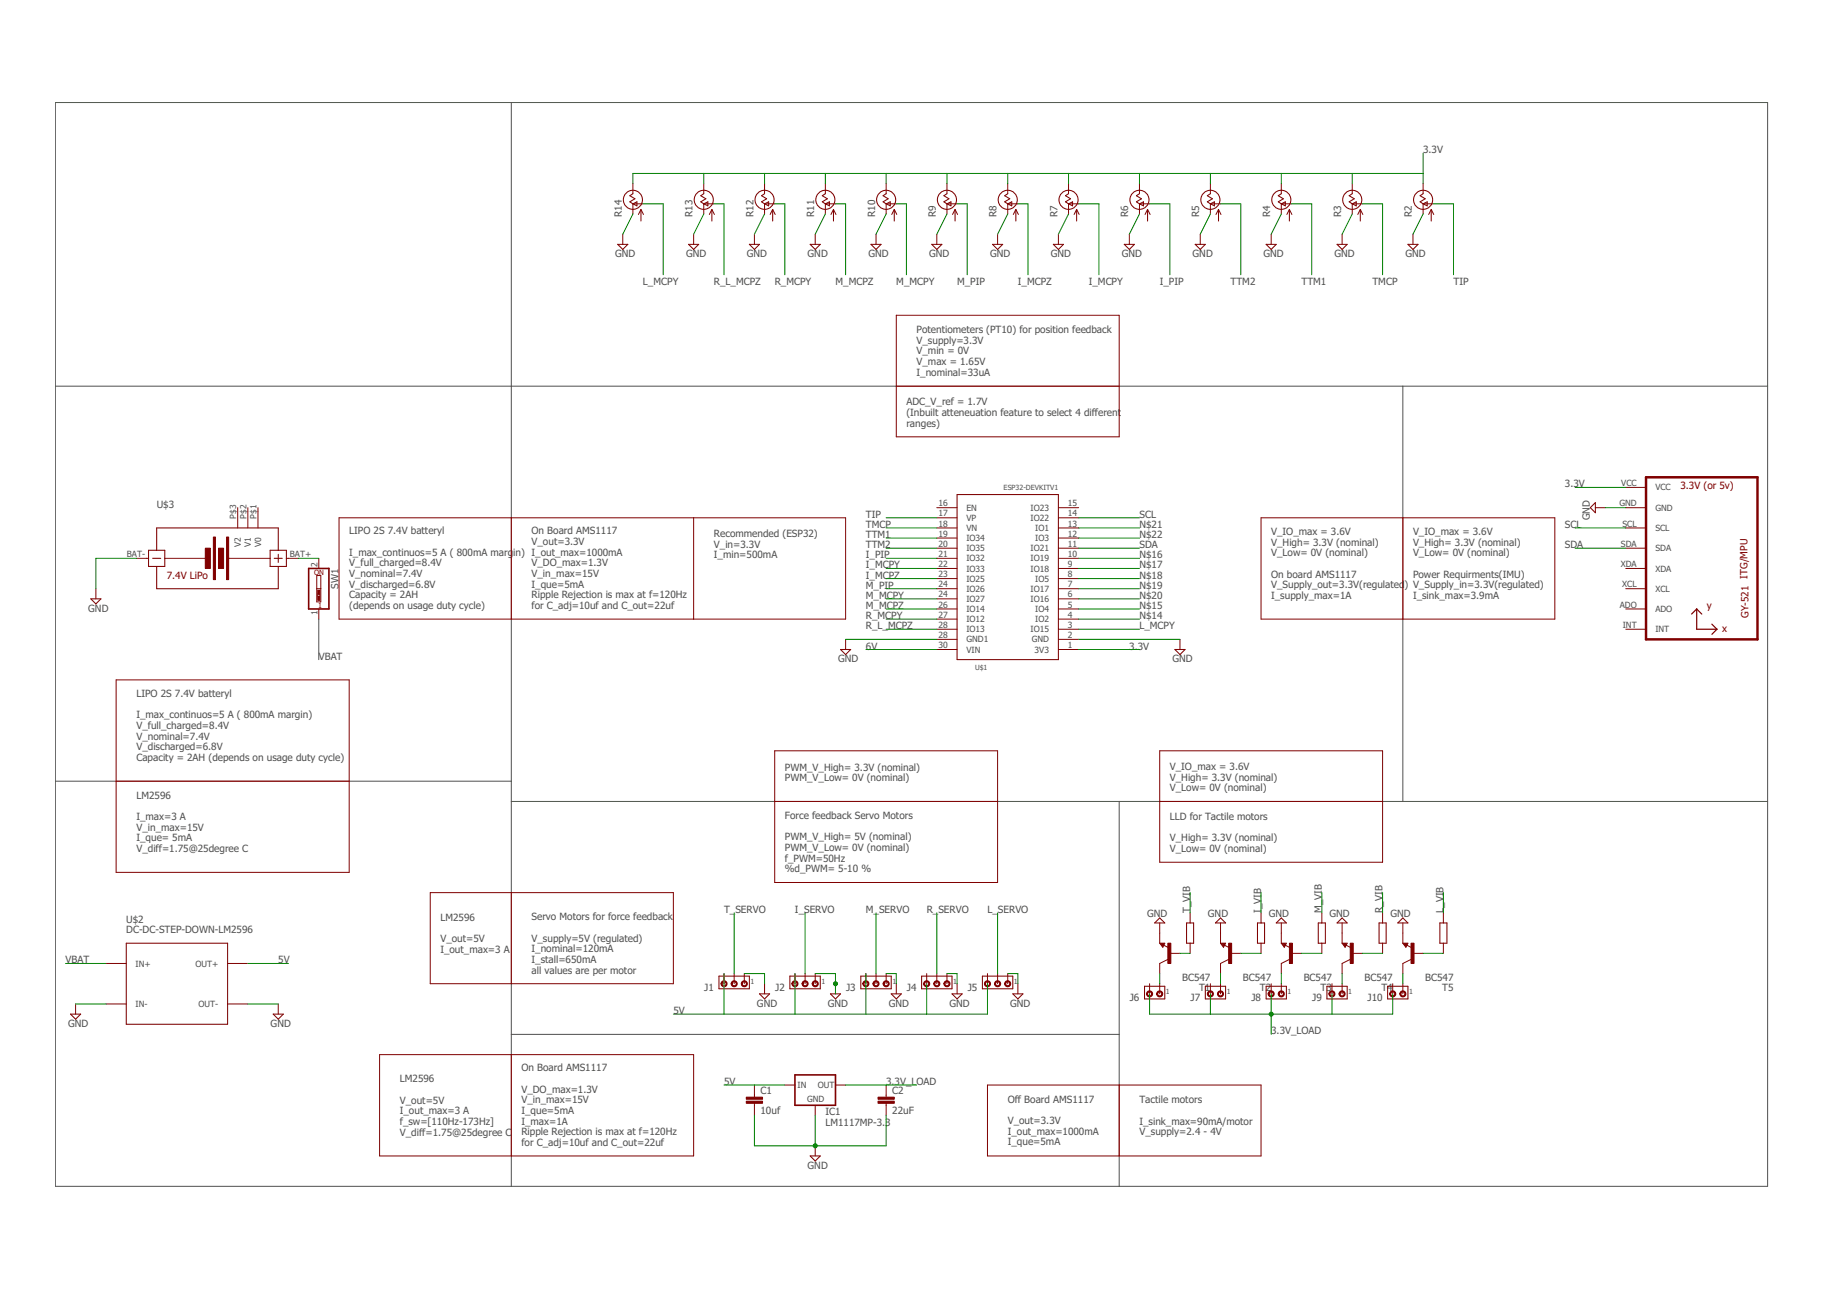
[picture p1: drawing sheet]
<svg xmlns="http://www.w3.org/2000/svg" width="594mm" height="420mm" viewBox="0 0 594 420" stroke-linecap="round" stroke-linejoin="round" font-family="sans-serif">
<path d="M18 33.4h558v353.3h-558zM166.6 33.4v353.3M18 125.9h558M457.2 125.9v135.3M103.9 201.8v13.2M18 254.6h148.6M166.6 261.2h409.4M364.7 261.2v125.5M166.6 337.2h198.1" fill="none" stroke="#505050" stroke-width=".33"/>
<g fill="none" stroke="#800000" stroke-width=".33">
<path d="M206.2 59.8v3.3M229.3 59.8v3.3M249.2 59.8v3.3M269 59.8v3.3M288.8 59.8v3.3M308.6 59.8v3.3M328.4 59.8v3.3M348.2 59.8v3.3M371.3 59.8v3.3M394.4 59.8v3.3M417.6 59.8v3.3M440.7 59.8v3.3"/>
<path d="M463.8 59.8v3.3M202.9 76.3v3.4M208 69.9l.9-1.6 .8 1.6M209.5 66.4h-3.3v3.3M226 76.3v3.4M231.2 69.9l.8-1.6 .8 1.6M232.6 66.4h-3.3v3.3M245.9 76.3v3.4M251 69.9l.8-1.6 .8 1.6M252.5 66.4h-3.3v3.3M265.7 76.3v3.4M270.8 69.9l.8-1.6 .8 1.6"/>
<path d="M272.3 66.4h-3.3v3.3M285.5 76.3v3.4M290.6 69.9l.8-1.6 .8 1.6M292.1 66.4h-3.3v3.3M305.3 76.3v3.4M310.4 69.9l.8-1.6 .9 1.6M311.9 66.4h-3.3v3.3M325.1 76.3v3.4M330.2 69.9l.8-1.6 .9 1.6M331.7 66.4h-3.3v3.3M344.9 76.3v3.4M350 69.9l.9-1.6 .8 1.6"/>
<path d="M351.5 66.4h-3.3v3.3M368 76.3v3.4M373.1 69.9l.9-1.6 .8 1.6M374.6 66.4h-3.3v3.3M391.1 76.3v3.4M396.3 69.9l.8-1.6 .8 1.6M397.7 66.4h-3.3v3.3M414.3 76.3v3.4M419.4 69.9l.8-1.6 .8 1.6M420.9 66.4h-3.3v3.3M437.4 76.3v3.4M442.5 69.9l.8-1.6 .8 1.6"/>
<path d="M444 66.4h-3.3v3.3M460.5 76.3v3.4M465.6 69.9l.8-1.6 .8 1.6M467.1 66.4h-3.3v3.3M292.1 102.8h72.6v39.6h-72.6zM292.1 125.9h72.6M529.8 158.9h6.6M77.5 165.5v6.6M80.8 165.5v6.6M84.1 165.5v6.6M110.5 168.8h165.1v33h-165.1zM166.6 168.8v33"/>
<path d="M226 168.8v33M305.3 168.8h6.6M305.3 178.7h6.6M305.3 175.4h6.6M305.3 172.1h6.6M305.3 165.5h6.6M344.9 168.8h6.6M344.9 178.7h6.6M344.9 175.4h6.6M344.9 172.1h6.6M344.9 165.5h6.6M411 168.8h95.7v33h-95.7z"/>
<path d="M457.2 168.8v33M519.9 165.5h3.3M529.8 178.7h6.6M529.8 172.1h6.6M529.8 165.5h6.6M31.2 191.9v3.3M44.4 182h4M53.7 182h13.2M74.2 182h13.8M93.3 182h4M103.2 191.9h1.3M103.2 187.6h1.3v8.6h-1.3z"/>
<path d="M103.5 193.7v.7M103.9 182v3.3M103.9 198.5v3.3M104.2 193.7v.7M305.3 198.5h6.6M305.3 195.2h6.6M305.3 191.9h6.6M305.3 188.6h6.6M305.3 185.3h6.6M305.3 182h6.6M344.9 198.5h6.6M344.9 195.2h6.6"/>
<path d="M344.9 191.9h6.6M344.9 188.6h6.6M344.9 185.3h6.6M344.9 182h6.6M529.8 198.5h6.6M529.8 191.9h6.6M529.8 185.3h6.6M275.6 208.4v3.3M305.3 201.8h6.6M305.3 211.7h6.6M305.3 208.4h6.6M305.3 205.1h6.6"/>
<path d="M344.9 201.8h6.6M344.9 211.7h6.6M344.9 208.4h6.6M344.9 205.1h6.6M384.5 208.4v3.3M529.8 205.1h6.6M37.8 221.6h76v62.8h-76zM37.8 254.6h76M252.5 244.7h72.6v43h-72.6zM377.9 244.7h72.7v36.4h-72.7zM252.5 261.2h72.6M377.9 261.2h72.7"/>
<path d="M140.2 291h79.2v29.7h-79.2zM166.6 291v29.7M387.8 297.6v3.2M411 297.6v3.2M430.8 297.6v3.2M450.6 297.6v3.2M470.4 297.6v3.2M34.5 314h6.6M74.2 314h6.6M235.9 317.4v3.3M239.2 317.4v3.3M242.5 317.4v3.3"/>
<path d="M259.1 317.4v3.3M262.4 317.4v3.3M265.7 317.4v3.3M282.2 317.4v3.3M285.5 317.4v3.3M288.8 317.4v3.3M302 317.4v3.3M305.3 317.4v3.3M308.6 317.4v3.3M321.8 317.4v3.3M325.1 317.4v3.3M328.4 317.4v3.3"/>
<path d="M377.9 300.8v6.6M377.9 307.4h1.7l-.7 1.4zM379.2 308.1l1.6 .8M380.6 312.7l-2.7 1.3v3.4M381.2 310.7h3.3M387.8 307.4v3.3M397.7 300.8v6.6M397.7 307.4h1.7l-.7 1.4zM399 308.1l1.6 .8M400.4 312.7l-2.7 1.3v3.4M401 310.7h3.3M411 307.4v3.3"/>
<path d="M417.6 300.8v6.6M417.6 307.4h1.6l-.7 1.4zM418.8 308.1l1.7 .8M420.2 312.7l-2.6 1.3v3.4M420.9 310.7h3.3M430.8 307.4v3.3M437.4 300.8v6.6M437.4 307.4h1.6l-.7 1.4zM438.7 308.1l1.6 .8M440 312.7l-2.6 1.3v3.4M440.7 310.7h3.3M450.6 307.4v3.3"/>
<path d="M457.2 300.8v6.6M457.2 307.4h1.6l-.6 1.4zM458.5 308.1l1.6 .8M459.8 312.7l-2.6 1.3v3.4M460.5 310.7h3.3M470.4 307.4v3.3M24.6 327.3v3.3M34.5 327.3h6.6M74.2 327.3h6.6M90.7 327.3v3.3M249.2 320.7v3.3M272.3 320.7v3.3"/>
<path d="M292.1 320.7v3.3M311.9 320.7v3.3M331.7 320.7v3.3M374.6 320.7v3.3M377.9 320.7v3.3M394.4 320.7v3.3M397.7 320.7v3.3M414.3 320.7v3.3M417.6 320.7v3.3M434.1 320.7v3.3M437.4 320.7v3.3M453.9 320.7v3.3"/>
<path d="M457.2 320.7v3.3M123.7 343.8h102.3v33h-102.3zM166.6 343.8v33M245.9 353.7v3.9M245.9 359.6v4M255.8 353.7h3.3M272.3 353.7h3.3M288.8 353.7v3.9M288.8 359.6v4M321.8 353.7h89.2v23.1h-89.2zM364.7 353.7v23.1M265.7 360.3v3.3"/>
<path d="M265.7 373.5v3.3"/>
</g>
<g fill="none" stroke="#800000" stroke-width=".34">
<path d="M201.3 79.7h3.3l-1.7 1.6zM206.2 63.1l-.9 .7 1.6 1-1.6 1 .9 .6M206.2 66.4l1.4-.6v1.3zM208.9 68.4v3.7M224.4 79.7h3.3l-1.7 1.6zM229.3 63.1l-.9 .7 1.6 1-1.6 1 .9 .6M229.3 66.4l1.4-.6v1.3zM232 68.4v3.7M244.2 79.7h3.3l-1.6 1.6zM249.2 63.1l-1 .7 1.6 1-1.6 1 1 .6M249.2 66.4l1.3-.6v1.3zM251.8 68.4v3.7"/>
<path d="M264 79.7h3.3l-1.6 1.6zM269 63.1l-1 .7 1.6 1-1.6 1 1 .6M269 66.4l1.3-.6v1.3zM271.6 68.4v3.7M283.8 79.7h3.3l-1.6 1.6zM288.8 63.1l-1 .7 1.6 1-1.6 1 1 .6M288.8 66.4l1.3-.6v1.3zM291.4 68.4v3.7M303.6 79.7h3.3l-1.6 1.6zM308.6 63.1l-1 .7 1.6 1-1.6 1 1 .6M308.6 66.4l1.3-.6v1.3zM311.2 68.4v3.7"/>
<path d="M323.4 79.7h3.3l-1.6 1.6zM328.4 63.1l-1 .7 1.7 1-1.7 1 1 .6M328.4 66.4l1.3-.6v1.3zM331 68.4v3.7M343.3 79.7h3.3l-1.7 1.6zM348.2 63.1l-1 .7 1.7 1-1.7 1 1 .6M348.2 66.4l1.3-.6v1.3zM350.9 68.4v3.7M366.4 79.7h3.3l-1.7 1.6zM371.3 63.1l-1 .7 1.7 1-1.7 1 1 .6M371.3 66.4l1.3-.6v1.3zM374 68.4v3.7"/>
<path d="M389.5 79.7h3.3l-1.7 1.6zM394.4 63.1l-1 .7 1.7 1-1.7 1 1 .6M394.4 66.4l1.4-.6v1.3zM397.1 68.4v3.7M412.6 79.7h3.3l-1.6 1.6zM417.6 63.1l-1 .7 1.6 1-1.6 1 1 .6M417.6 66.4l1.3-.6v1.3zM420.2 68.4v3.7M435.7 79.7h3.3l-1.6 1.6zM440.7 63.1l-1 .7 1.6 1-1.6 1 1 .6M440.7 66.4l1.3-.6v1.3zM443.3 68.4v3.7"/>
<path d="M458.8 79.7h3.3l-1.6 1.6zM463.8 63.1l-1 .7 1.6 1-1.6 1 1 .6M463.8 66.4l1.3-.6v1.3zM466.4 68.4v3.7M48.4 179.4h5.3v5.2h-5.3zM51.1 179.4v-7.3h39.6v7.3M88 179.4h5.3v5.2h-5.3zM311.9 161.2h33v53.8h-33zM519.9 163.8v3.3l-1.7-1.6zM29.6 195.2h3.3l-1.7 1.6zM49.7 182h2.7M51.1 184.6v7.3h39.6v-7.3"/>
<path d="M89.4 182h2.6M90.7 180.7v2.6M273.9 211.7h3.3l-1.6 1.7zM382.9 211.7h3.3l-1.7 1.7zM41.1 307.4h33.1v26.5h-33.1zM234.3 318.2h9.9v4.1h-9.9zM257.4 318.2h9.9v4.1h-9.9zM280.5 318.2h9.9v4.1h-9.9zM300.3 318.2h9.9v4.1h-9.9zM320.1 318.2h10v4.1h-10zM376.3 300.8l1.6-1.6 1.7 1.6zM379.2 307.6h-1l.7 .8 .3-.6h-.4l.1 .3"/>
<path d="M386.7 300.8h2.3v6.6h-2.3zM396.1 300.8l1.6-1.6 1.7 1.6zM399.1 307.6h-1l.6 .8 .4-.6h-.5l.1 .3M409.8 300.8h2.3v6.6h-2.3zM415.9 300.8l1.7-1.6 1.6 1.6zM418.9 307.6h-1l.6 .8 .4-.6h-.5l.1 .3M429.6 300.8h2.3v6.6h-2.3zM435.7 300.8l1.7-1.6 1.6 1.6zM438.7 307.6h-1l.6 .8 .4-.6h-.5l.1 .3M449.4 300.8h2.3v6.6h-2.3zM455.5 300.8l1.7-1.6 1.6 1.6zM458.5 307.6h-1l.7 .8 .3-.6h-.5l.2 .3"/>
<path d="M469.2 300.8h2.3v6.6h-2.3zM23 330.6h3.3l-1.7 1.6zM89 330.6h3.3l-1.6 1.6zM247.5 324h3.3l-1.6 1.6zM270.6 324h3.3l-1.6 1.6zM290.4 324h3.3l-1.6 1.6zM310.2 324h3.3l-1.6 1.6zM330.1 324h3.3l-1.7 1.6zM373 321.5h6.6v4.1h-6.6zM392.8 321.5h6.6v4.1h-6.6zM412.6 321.5h6.6v4.1h-6.6zM432.4 321.5h6.6v4.1h-6.6z"/>
<path d="M452.2 321.5h6.6v4.1h-6.6zM264 376.8h3.3l-1.6 1.6z"/>
<circle cx="206.2" cy="65.1" r="3.1"/>
<circle cx="229.3" cy="65.1" r="3.1"/>
<circle cx="249.2" cy="65.1" r="3.1"/>
<circle cx="269" cy="65.1" r="3.1"/>
<circle cx="288.8" cy="65.1" r="3.1"/>
<circle cx="308.6" cy="65.1" r="3.1"/>
<circle cx="328.4" cy="65.1" r="3.1"/>
<circle cx="348.2" cy="65.1" r="3.1"/>
<circle cx="371.3" cy="65.1" r="3.1"/>
<circle cx="394.4" cy="65.1" r="3.1"/>
<circle cx="417.6" cy="65.1" r="3.1"/>
<circle cx="440.7" cy="65.1" r="3.1"/>
<circle cx="463.8" cy="65.1" r="3.1"/>
</g>
<path d="M536.4 155.6h36.3v52.8h-36.3z" fill="none" stroke="#800000" stroke-width=".8"/>
<path d="M552.9 198.5v6.6h6.6M552.9 198.5l1.7 1.7M552.9 198.5l-1.6 1.7M557.9 203.5l1.6 1.6M559.5 205.1l-1.6 1.7" fill="none" stroke="#800000" stroke-width=".4"/>
<g fill="#800000" stroke="#800000" stroke-width=".33">
<path d="M66.9 178.7h1.7v6.6h-1.7z"/>
<path d="M69.5 175h.7v13.9h-.7z"/>
<path d="M71.2 178.7h1.7v6.6h-1.7z"/>
<path d="M73.8 175h.7v13.9h-.7z"/>
<path d="M380.6 307.4h1v6.6h-1z"/>
<path d="M400.4 307.4h1v6.6h-1z"/>
<path d="M420.2 307.4h1v6.6h-1z"/>
<path d="M440 307.4h1v6.6h-1z"/>
<path d="M459.8 307.4h1v6.6h-1z"/>
<path d="M243.2 357.6h5.3v.7h-5.3z"/>
<path d="M243.2 358.9h5.3v.7h-5.3z"/>
<path d="M286.1 357.6h5.3v.7h-5.3z"/>
<path d="M286.1 358.9h5.3v.7h-5.3z"/>
<path d="M103.5 192.4h.7v1.3h-.7z"/>
<path d="M103.5 194.4h.7v1.3h-.7z"/>
</g>
<g fill="#800000" stroke="#800000" stroke-width=".33">
<path d="M241.7 320.1a.99 .99 0 0 1 1.7-.1 .99 .99 0 0 1-.5 1.6 .99 .99 0 0 1-1.3-.9h.3a.66 .66 0 0 1 .9-.7 .66 .66 0 0 1 .2 1.1 .66 .66 0 0 1-1.1-.2l-.3-.2z" fill-rule="evenodd"/>
<path d="M238.7 319.9a.99 .99 0 0 1 1.5 .4 .99 .99 0 0 1-.7 1.3 .99 .99 0 0 1-1.2-.9h.3a.66 .66 0 0 1 .9-.7 .66 .66 0 0 1 .2 1.1 .66 .66 0 0 1-1.1-.2l-.3-.2z" fill-rule="evenodd"/>
<path d="M235.2 320.1a.99 .99 0 0 1 1.6 0 .99 .99 0 0 1-.5 1.5 .99 .99 0 0 1-1.3-.9h.3a.66 .66 0 0 1 .9-.7 .66 .66 0 0 1 .2 1.1 .66 .66 0 0 1-1.1-.2l-.3-.2z" fill-rule="evenodd"/>
<path d="M264.9 320.1a1 1 0 0 1 1.6 0 1 1 0 0 1-.5 1.5 1 1 0 0 1-1.3-.9h.3a.66 .66 0 0 1 .9-.7 .66 .66 0 0 1 .2 1.1 .66 .66 0 0 1-1.1-.2v-.2h-.3z" fill-rule="evenodd"/>
<path d="M261.6 320.1a1 1 0 0 1 1.6 0 1 1 0 0 1-.5 1.5 1 1 0 0 1-1.3-.9h.3a.66 .66 0 0 1 .9-.7 .66 .66 0 0 1 .2 1.1 .66 .66 0 0 1-1.1-.2v-.2h-.3z" fill-rule="evenodd"/>
<path d="M258.3 320.1a1 1 0 0 1 1.6 0 1 1 0 0 1-.5 1.5 1 1 0 0 1-1.3-.9h.3a.66 .66 0 0 1 .9-.7 .66 .66 0 0 1 .2 1.1 .66 .66 0 0 1-1.1-.2v-.2h-.3z" fill-rule="evenodd"/>
<path d="M288 320.1a1 1 0 0 1 1.6 0 1 1 0 0 1-.5 1.5 1 1 0 0 1-1.3-.9h.3a.67 .67 0 0 1 1-.6 .67 .67 0 0 1 .1 1.1 .67 .67 0 0 1-1.1-.3v-.2h-.3z" fill-rule="evenodd"/>
<path d="M284.7 320.1a1 1 0 0 1 1.6 0 1 1 0 0 1-.5 1.5 1 1 0 0 1-1.3-.9h.3a.66 .66 0 0 1 .9-.7 .66 .66 0 0 1 .2 1.1 .66 .66 0 0 1-1-.2l-.1-.2h-.3z" fill-rule="evenodd"/>
<path d="M281.4 320.1a1 1 0 0 1 1.6 0 1 1 0 0 1-.5 1.5 1 1 0 0 1-1.3-.9h.3a.66 .66 0 0 1 .9-.7 .66 .66 0 0 1 .2 1.1 .66 .66 0 0 1-1-.2l-.1-.2h-.3z" fill-rule="evenodd"/>
<path d="M307.8 320.1a1 1 0 0 1 1.6 0 1 1 0 0 1-.5 1.5 1 1 0 0 1-1.3-.9h.3a.67 .67 0 0 1 1-.6 .67 .67 0 0 1 .1 1.1 .67 .67 0 0 1-1-.3l-.1-.2h-.3z" fill-rule="evenodd"/>
<path d="M304.5 320.1a1 1 0 0 1 1.6 0 1 1 0 0 1-.5 1.5 1 1 0 0 1-1.3-.9h.3a.67 .67 0 0 1 1-.6 .67 .67 0 0 1 .1 1.1 .67 .67 0 0 1-1-.3l-.1-.2h-.3z" fill-rule="evenodd"/>
<path d="M301.2 320.1a1 1 0 0 1 1.6 0 1 1 0 0 1-.5 1.5 1 1 0 0 1-1.3-.9h.3a.67 .67 0 0 1 1-.6 .67 .67 0 0 1 .1 1.1 .67 .67 0 0 1-1.1-.3v-.2h-.3z" fill-rule="evenodd"/>
<path d="M327.8 319.9a.99 .99 0 0 1 1.5 .4 .99 .99 0 0 1-.7 1.3 .99 .99 0 0 1-1.2-.9h.3a.67 .67 0 0 1 1-.6 .67 .67 0 0 1 .1 1.1 .67 .67 0 0 1-1-.3l-.1-.2h-.3z" fill-rule="evenodd"/>
<path d="M324.3 320.1a1 1 0 0 1 1.6 0 1 1 0 0 1-.5 1.5 1 1 0 0 1-1.3-.9h.3a.67 .67 0 0 1 1-.6 .67 .67 0 0 1 .1 1.1 .67 .67 0 0 1-1-.3l-.1-.2h-.3z" fill-rule="evenodd"/>
<path d="M321 320.1a1 1 0 0 1 1.6 0 1 1 0 0 1-.5 1.5 1 1 0 0 1-1.3-.9h.3a.67 .67 0 0 1 1-.6 .67 .67 0 0 1 .1 1.1 .67 .67 0 0 1-1-.3l-.1-.2h-.3z" fill-rule="evenodd"/>
<path d="M377.3 323.2a.99 .99 0 0 1 1.5 .3 .99 .99 0 0 1-.7 1.4 .99 .99 0 0 1-1.2-.9h.4a.66 .66 0 0 1 .9-.6 .66 .66 0 0 1 .1 1.1 .66 .66 0 0 1-1-.3v-.2h-.4z" fill-rule="evenodd"/>
<path d="M374 323.2a.99 .99 0 0 1 1.5 .3 .99 .99 0 0 1-.7 1.4 .99 .99 0 0 1-1.2-.9h.4a.66 .66 0 0 1 .9-.6 .66 .66 0 0 1 .1 1.1 .66 .66 0 0 1-1-.3v-.2h-.4z" fill-rule="evenodd"/>
<path d="M397.2 323.2a.99 .99 0 0 1 1.4 .3 .99 .99 0 0 1-.6 1.4 .99 .99 0 0 1-1.3-.9h.4a.66 .66 0 0 1 .9-.6 .66 .66 0 0 1 .2 1.1 .66 .66 0 0 1-1.1-.3v-.2h-.4z" fill-rule="evenodd"/>
<path d="M393.8 323.2a.99 .99 0 0 1 1.5 .3 .99 .99 0 0 1-.7 1.4 .99 .99 0 0 1-1.2-.9h.4a.66 .66 0 0 1 .9-.6 .66 .66 0 0 1 .2 1.1 .66 .66 0 0 1-1.1-.3v-.2h-.4z" fill-rule="evenodd"/>
<path d="M417 323.2a.99 .99 0 0 1 1.5 .3 .99 .99 0 0 1-.7 1.4 .99 .99 0 0 1-1.2-.9h.3a.66 .66 0 0 1 .9-.7 .66 .66 0 0 1 .2 1.1 .66 .66 0 0 1-1.1-.2l-.3-.2z" fill-rule="evenodd"/>
<path d="M413.7 323.2a.99 .99 0 0 1 1.5 .3 .99 .99 0 0 1-.7 1.4 .99 .99 0 0 1-1.2-.9h.3a.66 .66 0 0 1 .9-.7 .66 .66 0 0 1 .2 1.1 .66 .66 0 0 1-1.1-.2l-.3-.2z" fill-rule="evenodd"/>
<path d="M436.8 323.2a.99 .99 0 0 1 1.5 .3 .99 .99 0 0 1-.7 1.4 .99 .99 0 0 1-1.2-.9h.3a.66 .66 0 0 1 .9-.7 .66 .66 0 0 1 .2 1.1 .66 .66 0 0 1-1.1-.2l-.3-.2z" fill-rule="evenodd"/>
<path d="M433.5 323.2a.99 .99 0 0 1 1.5 .3 .99 .99 0 0 1-.7 1.4 .99 .99 0 0 1-1.2-.9h.3a.66 .66 0 0 1 .9-.7 .66 .66 0 0 1 .2 1.1 .66 .66 0 0 1-1.1-.2l-.3-.2z" fill-rule="evenodd"/>
<path d="M456.6 323.2a.99 .99 0 0 1 1.5 .3 .99 .99 0 0 1-.7 1.4 .99 .99 0 0 1-1.2-.9h.3a.66 .66 0 0 1 .9-.7 .66 .66 0 0 1 .2 1.1 .66 .66 0 0 1-1.1-.2l-.3-.2z" fill-rule="evenodd"/>
<path d="M453.3 323.2a.99 .99 0 0 1 1.5 .3 .99 .99 0 0 1-.7 1.4 .99 .99 0 0 1-1.2-.9h.3a.66 .66 0 0 1 .9-.7 .66 .66 0 0 1 .2 1.1 .66 .66 0 0 1-1.1-.2l-.3-.2z" fill-rule="evenodd"/>
</g>
<path d="M100.6 185.3h6.6v13.2h-6.6zM259.1 350.4h13.2v9.9h-13.2z" fill="none" stroke="#800000" stroke-width=".53"/>
<g fill="none" stroke="#008000" stroke-width=".33">
<path d="M229.3 56.5v3.3M249.2 56.5v3.3M269 56.5v3.3M288.8 56.5v3.3M308.6 56.5v3.3M328.4 56.5v3.3M348.2 56.5v3.3M371.3 56.5v3.3M394.4 56.5v3.3M417.6 56.5v3.3M440.7 56.5v3.3M463.8 49.9v9.9"/>
<path d="M463.8 56.5h-257.6v3.3M206.2 69.7l-3.3 6.6M209.5 66.4h6.6v23.2M229.3 69.7l-3.3 6.6M232.6 66.4h3.3v23.2M249.2 69.7l-3.3 6.6M252.5 66.4h3.3v23.2M269 69.7l-3.3 6.6M272.3 66.4h3.3v23.2M288.8 69.7l-3.3 6.6M292.1 66.4h3.3v23.2M308.6 69.7l-3.3 6.6"/>
<path d="M311.9 66.4h3.3v23.2M328.4 69.7l-3.3 6.6M331.7 66.4h3.3v23.2M348.2 69.7l-3.3 6.6M351.5 66.4h6.6v23.2M371.3 69.7l-3.3 6.6M374.6 66.4h6.6v23.2M394.4 69.7l-3.3 6.6M397.7 66.4h6.6v23.2M417.6 69.7l-3.3 6.6M420.9 66.4h6.6v23.2M440.7 69.7l-3.3 6.6"/>
<path d="M444 66.4h6.6v23.2M463.8 69.7l-3.3 6.6M467.1 66.4h6.6v23.2M513.3 158.9h16.5M288.8 168.8h16.5M288.8 172.1h16.5M288.8 175.4h16.5M288.8 178.7h16.5M351.5 168.8h19.8M351.5 172.1h19.8M351.5 175.4h19.8M351.5 178.7h19.8"/>
<path d="M513.3 172.1h16.5M513.3 178.7h16.5M523.2 165.5h6.6M44.4 182h-13.2v9.9M97.3 182h6.6M288.8 182h16.5M288.8 185.3h16.5M288.8 188.6h16.5M288.8 191.9h16.5M288.8 195.2h16.5M288.8 198.5h16.5M351.5 182h19.8"/>
<path d="M351.5 185.3h19.8M351.5 188.6h19.8M351.5 191.9h19.8M351.5 195.2h19.8M351.5 198.5h19.8M275.6 208.4h29.7M282.2 211.7h23.1M288.8 201.8h16.5M288.8 205.1h16.5M351.5 208.4h33M351.5 211.7h19.8M351.5 201.8h19.8"/>
<path d="M351.5 205.1h19.8M239.2 297.6v19.8M262.4 297.6v19.8M285.5 297.6v19.8M305.3 297.6v19.8M325.1 297.6v19.8M387.8 291v6.6M411 291v6.6M430.8 291v6.6M450.6 291v6.6M470.4 291v6.6M21.3 314h13.2"/>
<path d="M80.8 314h13.2M235.9 317.4v13.2M242.5 317.4h6.7v3.3M259.1 317.4v13.2M265.7 317.4h6.6v6.6M282.2 317.4v13.2M288.8 317.4h3.3v3.3M308.6 317.4h3.3v3.3M328.4 317.4h3.3v3.3M377.9 317.4v3.3M384.5 310.7h3.3M397.7 317.4v3.3"/>
<path d="M404.3 310.7h6.7M417.6 317.4v3.3M424.2 310.7h6.6M437.4 317.4v3.3M444 310.7h6.6M457.2 317.4v3.3M463.8 310.7h6.6M24.6 327.3h9.9M80.8 327.3h9.9M302 320.7v9.9M321.8 320.7v9.9h-102.4M374.6 324v6.6h79.3v-6.6"/>
<path d="M394.4 324v6.6M414.3 324v13.2M434.1 324v6.6M235.9 353.7h19.9M275.6 353.7h23.1M245.9 363.6v9.9h42.9v-9.9M265.7 363.6v9.9"/>
</g>
<g fill="#008000" stroke="#008000" stroke-width=".33">
<circle cx="265.7" cy="373.5" r=".66"/>
<circle cx="272.3" cy="320.7" r=".66"/>
<circle cx="414.3" cy="330.6" r=".66"/>
</g>
<g font-size="3.3" fill="#505050">
<text x="463.8" y="49.9">3.3V</text>
<text x="202.6" y="70.7" transform="rotate(-90 202.6 70.7)">R14</text>
<text x="225.7" y="70.7" transform="rotate(-90 225.7 70.7)">R13</text>
<text x="245.5" y="70.7" transform="rotate(-90 245.5 70.7)">R12</text>
<text x="265.3" y="70.7" transform="rotate(-90 265.3 70.7)">R11</text>
<text x="285.1" y="70.7" transform="rotate(-90 285.1 70.7)">R10</text>
<text x="305" y="70.7" transform="rotate(-90 305 70.7)">R9</text>
<text x="324.8" y="70.7" transform="rotate(-90 324.8 70.7)">R8</text>
<text x="344.6" y="70.7" transform="rotate(-90 344.6 70.7)">R7</text>
<text x="367.7" y="70.7" transform="rotate(-90 367.7 70.7)">R6</text>
<text x="390.8" y="70.7" transform="rotate(-90 390.8 70.7)">R5</text>
<text x="413.9" y="70.7" transform="rotate(-90 413.9 70.7)">R4</text>
<text x="437" y="70.7" transform="rotate(-90 437 70.7)">R3</text>
<text x="460.1" y="70.7" transform="rotate(-90 460.1 70.7)">R2</text>
<text x="200.5" y="83.8">GND</text>
<text x="223.6" y="83.8">GND</text>
<text x="243.4" y="83.8">GND</text>
<text x="263.2" y="83.8">GND</text>
<text x="283" y="83.8">GND</text>
<text x="302.8" y="83.8">GND</text>
<text x="322.6" y="83.8">GND</text>
<text x="342.4" y="83.8">GND</text>
<text x="365.5" y="83.8">GND</text>
<text x="388.7" y="83.8">GND</text>
<text x="411.8" y="83.8">GND</text>
<text x="434.9" y="83.8">GND</text>
<text x="458" y="83.8">GND</text>
<text x="209.5" y="92.9">L_MCPY</text>
<text x="232.7" y="92.9">R_L_MCPZ</text>
<text x="252.5" y="92.9">R_MCPY</text>
<text x="272.3" y="92.9">M_MCPZ</text>
<text x="292.1" y="92.9">M_MCPY</text>
<text x="311.9" y="92.9">M_PIP</text>
<text x="331.7" y="92.9">I_MCPZ</text>
<text x="354.8" y="92.9">I_MCPY</text>
<text x="377.9" y="92.9">I_PIP</text>
<text x="401" y="92.9">TTM2</text>
<text x="424.2" y="92.9">TTM1</text>
<text x="447.3" y="92.9">TMCP</text>
<text x="473.7" y="92.9">TIP</text>
<text x="298.7" y="108.5">Potentiometers (PT10) for position feedback</text>
<text x="298.7" y="112">V_supply=3.3V</text>
<text x="298.7" y="115.5">V_min = 0V</text>
<text x="298.7" y="118.9">V_max = 1.65V</text>
<text x="298.7" y="122.4">I_nominal=33uA</text>
<text x="295.4" y="132.1">ADC_V_ref = 1.7V</text>
<text x="295.4" y="135.6">(Inbuilt atteneuation feature to select 4 different</text>
<text x="295.4" y="139.1">ranges)</text>
<text x="510" y="158.9">3.3V</text>
<text x="51.1" y="165.5">U$3</text>
<text x="282.2" y="168.8">TIP</text>
<text x="282.2" y="172.1">TMCP</text>
<text x="371.3" y="168.8">SCL</text>
<text x="371.3" y="172.1">N$21</text>
<text x="510" y="172.1">SCL</text>
<text x="518.1" y="169.6" transform="rotate(-90 518.1 169.6)">GND</text>
<text x="113.8" y="174.2">LIPO 2S 7.4V batteryl</text>
<text x="173.2" y="174.2">On Board AMS1117</text>
<text x="173.2" y="177.7">V_out=3.3V</text>
<text x="232.7" y="175.1">Recommended (ESP32)</text>
<text x="232.7" y="178.5">V_in=3.3V</text>
<text x="282.2" y="175.4">TTM1</text>
<text x="282.2" y="178.7">TTM2</text>
<text x="371.3" y="178.7">SDA</text>
<text x="371.3" y="175.4">N$22</text>
<text x="414.2" y="174.4">V_IO_max = 3.6V</text>
<text x="414.2" y="177.8">V_High= 3.3V (nominal)</text>
<text x="460.5" y="174.4">V_IO_max = 3.6V</text>
<text x="460.5" y="177.8">V_High= 3.3V (nominal)</text>
<text x="510" y="178.7">SDA</text>
<text x="113.8" y="181.1">I_max_continuos=5 A ( 800mA marg</text>
<text x="113.8" y="184.6">V_full_charged=8.4V</text>
<text x="167.3" y="181.1">in) I_out_max=1000mA</text>
<text x="173.2" y="184.6">V_DO_max=1.3V</text>
<text x="232.7" y="182">I_min=500mA</text>
<text x="282.2" y="182">I_PIP</text>
<text x="282.2" y="185.3">I_MCPY</text>
<text x="371.3" y="182">N$16</text>
<text x="371.3" y="185.3">N$17</text>
<text x="414.2" y="181.3">V_Low= 0V (nominal)</text>
<text x="460.5" y="181.3">V_Low= 0V (nominal)</text>
<text x="110.3" y="191.8" transform="rotate(-90 110.3 191.8)">SW1</text>
<text x="113.8" y="188.1">V_nominal=7.4V</text>
<text x="113.8" y="191.6">V_discharged=6.8V</text>
<text x="173.2" y="188.1">V_in_max=15V</text>
<text x="173.2" y="191.6">I_que=5mA</text>
<text x="282.2" y="188.6">I_MCPZ</text>
<text x="282.2" y="191.9">M_PIP</text>
<text x="371.3" y="188.6">N$18</text>
<text x="371.3" y="191.9">N$19</text>
<text x="414.2" y="188.3">On board AMS1117</text>
<text x="414.2" y="191.7">V_Supply_out=3.3V(regulated</text>
<text x="457.7" y="191.7">) V_Supply_in=3.3V(regulated)</text>
<text x="460.5" y="188.3">Power Requirments(IMU)</text>
<text x="113.8" y="195">Capacity = 2AH</text>
<text x="173.2" y="195">Ripple Rejection is max at f=120Hz</text>
<text x="282.2" y="195.2">M_MCPY</text>
<text x="371.3" y="195.2">N$20</text>
<text x="414.2" y="195.2">I_supply_max=1A</text>
<text x="460.5" y="195.2">I_sink_max=3.9mA</text>
<text x="28.8" y="199.3">GND</text>
<text x="113.8" y="198.5">(depends on usage duty cycle)</text>
<text x="173.2" y="198.5">for C_adj=10uf and C_out=22uf</text>
<text x="282.2" y="198.5">M_MCPZ</text>
<text x="282.2" y="201.8">R_MCPY</text>
<text x="371.3" y="201.8">N$14</text>
<text x="371.3" y="198.5">N$15</text>
<text x="282.2" y="205.1">R_L_MCPZ</text>
<text x="371.3" y="205.1">L_MCPY</text>
<text x="103.9" y="215">VBAT</text>
<text x="273.1" y="215.8">GND</text>
<text x="282.2" y="211.7">6V</text>
<text x="368" y="211.7">3.3V</text>
<text x="382.1" y="215.8">GND</text>
<text x="44.5" y="227.2">LIPO 2S 7.4V batteryl</text>
<text x="44.5" y="234.1">I_max_continuos=5 A ( 800mA margin)</text>
<text x="44.5" y="237.6">V_full_charged=8.4V</text>
<text x="44.5" y="241.1">V_nominal=7.4V</text>
<text x="44.5" y="244.6">V_discharged=6.8V</text>
<text x="44.5" y="248">Capacity = 2AH (depends on usage duty cycle)</text>
<text x="255.8" y="251.2">PWM_V_High= 3.3V (nominal)</text>
<text x="381.2" y="251">V_IO_max = 3.6V</text>
<text x="255.8" y="254.6">PWM_V_Low= 0V (nominal)</text>
<text x="381.2" y="254.5">V_High= 3.3V (nominal)</text>
<text x="381.2" y="257.9">V_Low= 0V (nominal)</text>
<text x="44.5" y="260.4">LM2596</text>
<text x="44.5" y="267.3">I_max=3 A</text>
<text x="255.8" y="267">Force feedback Servo Motors</text>
<text x="381.2" y="267.3">LLD for Tactile motors</text>
<text x="44.5" y="270.8">V_in_max=15V</text>
<text x="44.5" y="274.3">I_que= 5mA</text>
<text x="255.8" y="273.9">PWM_V_High= 5V (nominal)</text>
<text x="381.2" y="274.3">V_High= 3.3V (nominal)</text>
<text x="44.5" y="277.7">V_diff=1.75@25degree C</text>
<text x="255.8" y="277.4">PWM_V_Low= 0V (nominal)</text>
<text x="255.8" y="280.9">f_PWM=50Hz</text>
<text x="381.2" y="277.7">V_Low= 0V (nominal)</text>
<text x="255.8" y="284.3">%d_PWM= 5-10 %</text>
<text x="236" y="297.6">T_SERVO</text>
<text x="259.1" y="297.6">I_SERVO</text>
<text x="282.2" y="297.6">M_SERVO</text>
<text x="302" y="297.6">R_SERVO</text>
<text x="321.8" y="297.6">L_SERVO</text>
<text x="373.8" y="299">GND</text>
<text x="387.8" y="297.6" transform="rotate(-90 387.8 297.6)">T_VIB</text>
<text x="393.7" y="299">GND</text>
<text x="410.9" y="297.6" transform="rotate(-90 410.9 297.6)">I_VIB</text>
<text x="413.5" y="299">GND</text>
<text x="430.8" y="297.6" transform="rotate(-90 430.8 297.6)">M_VIB</text>
<text x="433.3" y="299">GND</text>
<text x="450.6" y="297.6" transform="rotate(-90 450.6 297.6)">R_VIB</text>
<text x="453.1" y="299">GND</text>
<text x="470.4" y="297.6" transform="rotate(-90 470.4 297.6)">L_VIB</text>
<text x="41.2" y="304.2">DC-DC-STEP-DOWN-LM2596</text>
<text x="41.2" y="300.9">U$2</text>
<text x="143.5" y="300.2">LM2596</text>
<text x="173.2" y="300">Servo Motors for force feedback</text>
<text x="143.5" y="307.1">V_out=5V</text>
<text x="143.5" y="310.6">I_out_max=3 A</text>
<text x="173.2" y="306.9">V_supply=5V (regulated)</text>
<text x="173.2" y="310.4">I_nominal=120mA</text>
<text x="21.3" y="314.1">VBAT</text>
<text x="90.7" y="314.1">5V</text>
<text x="173.2" y="313.9">I_stall=650mA</text>
<text x="173.2" y="317.4">all values are per motor</text>
<text x="229.5" y="323">J1</text>
<text x="252.6" y="323">J2</text>
<text x="275.7" y="323">J3</text>
<text x="295.6" y="323">J4</text>
<text x="315.4" y="323">J5</text>
<text x="385.2" y="319.7">BC547</text>
<text x="390.8" y="323">T1</text>
<text x="405" y="319.7">BC547</text>
<text x="410.6" y="323">T2</text>
<text x="424.8" y="319.7">BC547</text>
<text x="430.4" y="323">T3</text>
<text x="444.7" y="319.7">BC547</text>
<text x="450.2" y="323">T4</text>
<text x="464.5" y="319.7">BC547</text>
<text x="470" y="323">T5</text>
<text x="246.7" y="328.1">GND</text>
<text x="269.8" y="328.1">GND</text>
<text x="289.6" y="328.1">GND</text>
<text x="309.4" y="328.1">GND</text>
<text x="329.2" y="328.1">GND</text>
<text x="368.2" y="326.3">J6</text>
<text x="388" y="326.3">J7</text>
<text x="407.8" y="326.3">J8</text>
<text x="427.6" y="326.3">J9</text>
<text x="445.7" y="326.3">J10</text>
<text x="22.2" y="334.7">GND</text>
<text x="88.2" y="334.7">GND</text>
<text x="219.4" y="330.6">5V</text>
<text x="414.2" y="337.2">3.3V_LOAD</text>
<text x="130.3" y="352.8">LM2596</text>
<text x="169.9" y="349.2">On Board AMS1117</text>
<text x="236" y="353.7">5V</text>
<text x="288.8" y="353.7">3.3V_LOAD</text>
<text x="130.3" y="359.8">V_out=5V</text>
<text x="169.9" y="356.1">V_DO_max=1.3V</text>
<text x="169.9" y="359.6">V_in_max=15V</text>
<text x="247.8" y="356.5">C1</text>
<text x="290.8" y="356.5">C2</text>
<text x="328.4" y="359.4">Off Board AMS1117</text>
<text x="371.3" y="359.6">Tactile motors</text>
<text x="130.3" y="363.2">I_out_max=3 A</text>
<text x="169.9" y="363.1">I_que=5mA</text>
<text x="247.8" y="363.1">10uf</text>
<text x="269" y="363.6">IC1</text>
<text x="290.8" y="363.1">22uF</text>
<text x="130.3" y="366.7">f_sw=[110Hz-173Hz]</text>
<text x="130.3" y="370.2">V_diff=1.75@25degree C</text>
<text x="169.9" y="366.5">I_max=1A</text>
<text x="169.9" y="370">Ripple Rejection is max at f=120Hz</text>
<text x="269" y="366.9">LM1117MP-3.3</text>
<text x="328.4" y="366.4">V_out=3.3V</text>
<text x="328.4" y="369.8">I_out_max=1000mA</text>
<text x="371.3" y="366.5">I_sink_max=90mA/motor</text>
<text x="371.3" y="370">V_supply=2.4 - 4V</text>
<text x="169.9" y="373.5">for C_adj=10uf and C_out=22uf</text>
<text x="328.4" y="373.3">I_que=5mA</text>
<text x="263.2" y="380.9">GND</text>
</g>
<g font-size="3.3" fill="#800000">
<text x="547.6" y="159.5">3.3V (or 5v)</text>
<text x="54.4" y="188.6">7.4V LiPo</text>
<text x="569.4" y="188.6" transform="rotate(-90 569.4 188.6)">ITG/MPU</text>
<text x="556.2" y="198.5">y</text>
<text x="569.8" y="201.5" transform="rotate(-90 569.8 201.5)">GY-521</text>
<text x="561.2" y="206.1">x</text>
</g>
<g font-size="2.8" fill="#505050">
<text x="528.4" y="158.4">VCC</text>
<text x="539.4" y="159.9">VCC</text>
<text x="305.8" y="165">16</text>
<text x="314.9" y="166.5">EN</text>
<text x="335.8" y="166.5">IO23</text>
<text x="347.9" y="165">15</text>
<text x="527.7" y="165">GND</text>
<text x="539.4" y="166.5">GND</text>
<text x="77" y="169.1" transform="rotate(-90 77 169.1)">P$3</text>
<text x="80.3" y="169.1" transform="rotate(-90 80.3 169.1)">P$2</text>
<text x="83.6" y="169.1" transform="rotate(-90 83.6 169.1)">P$1</text>
<text x="305.8" y="168.3">17</text>
<text x="305.8" y="171.6">18</text>
<text x="314.9" y="169.8">VP</text>
<text x="314.9" y="173.1">VN</text>
<text x="335.8" y="169.8">IO22</text>
<text x="337.3" y="173.1">IO1</text>
<text x="347.9" y="171.6">13</text>
<text x="347.9" y="168.3">14</text>
<text x="528.7" y="171.6">SCL</text>
<text x="539.4" y="173.1">SCL</text>
<text x="78.5" y="178.3" transform="rotate(-90 78.5 178.3)">V2</text>
<text x="81.8" y="178.3" transform="rotate(-90 81.8 178.3)">V1</text>
<text x="85.1" y="178.3" transform="rotate(-90 85.1 178.3)">V0</text>
<text x="305.8" y="174.9">19</text>
<text x="305.8" y="178.2">20</text>
<text x="314.9" y="176.4">IO34</text>
<text x="314.9" y="179.7">IO35</text>
<text x="335.8" y="179.7">IO21</text>
<text x="337.3" y="176.4">IO3</text>
<text x="347.9" y="178.2">11</text>
<text x="347.9" y="174.9">12</text>
<text x="528.2" y="178.2">SDA</text>
<text x="539.4" y="179.7">SDA</text>
<text x="41.3" y="181.5">BAT-</text>
<text x="94.4" y="181.5">BAT+</text>
<text x="103.4" y="184.8" transform="rotate(-90 103.4 184.8)">2</text>
<text x="305.8" y="181.5">21</text>
<text x="305.8" y="184.8">22</text>
<text x="314.9" y="183">IO32</text>
<text x="335.8" y="183">IO19</text>
<text x="347.9" y="184.8">9</text>
<text x="347.9" y="181.5">10</text>
<text x="528.2" y="184.8">XDA</text>
<text x="305.8" y="188.1">23</text>
<text x="305.8" y="191.4">24</text>
<text x="314.9" y="186.3">IO33</text>
<text x="314.9" y="189.6">IO25</text>
<text x="335.8" y="186.3">IO18</text>
<text x="337.3" y="189.6">IO5</text>
<text x="347.9" y="191.4">7</text>
<text x="347.9" y="188.1">8</text>
<text x="528.7" y="191.4">XCL</text>
<text x="539.4" y="186.3">XDA</text>
<text x="305.8" y="194.7">24</text>
<text x="314.9" y="192.9">IO26</text>
<text x="314.9" y="196.2">IO27</text>
<text x="335.8" y="196.2">IO16</text>
<text x="335.8" y="192.9">IO17</text>
<text x="347.9" y="194.7">6</text>
<text x="539.4" y="192.9">XCL</text>
<text x="103.4" y="200.5" transform="rotate(-90 103.4 200.5)">1</text>
<text x="305.8" y="198">26</text>
<text x="305.8" y="201.3">27</text>
<text x="314.9" y="199.5">IO14</text>
<text x="314.9" y="202.8">IO12</text>
<text x="337.3" y="202.8">IO2</text>
<text x="337.3" y="199.5">IO4</text>
<text x="347.9" y="201.3">4</text>
<text x="347.9" y="198">5</text>
<text x="527.8" y="198">ADO</text>
<text x="539.4" y="199.5">ADO</text>
<text x="305.8" y="204.6">28</text>
<text x="305.8" y="207.9">28</text>
<text x="314.9" y="206.1">IO13</text>
<text x="314.9" y="209.4">GND1</text>
<text x="335.8" y="206.1">IO15</text>
<text x="336.2" y="209.4">GND</text>
<text x="347.9" y="207.9">2</text>
<text x="347.9" y="204.6">3</text>
<text x="528.8" y="204.6">INT</text>
<text x="539.4" y="206.1">INT</text>
<text x="305.8" y="211.2">30</text>
<text x="314.9" y="212.7">VIN</text>
<text x="337.2" y="212.7">3V3</text>
<text x="347.9" y="211.2">1</text>
<text x="44.2" y="315">IN+</text>
<text x="63.7" y="315.1">OUT+</text>
<text x="44.2" y="328.3">IN-</text>
<text x="64.7" y="328.3">OUT-</text>
<text x="259.9" y="354.5">IN</text>
<text x="263" y="359.3">GND</text>
<text x="266.5" y="354.5">OUT</text>
</g>
<g font-size="2.3" fill="#505050">
<text x="327.1" y="159.7">ESP32-DEVKITV1</text>
<text x="317.7" y="218.3">U$1</text>
<text x="244.6" y="320.7">1</text>
<text x="267.7" y="320.7">1</text>
<text x="290.8" y="320.7">1</text>
<text x="310.6" y="320.7">1</text>
<text x="330.4" y="320.7">1</text>
<text x="380" y="324">1</text>
<text x="399.8" y="324">1</text>
<text x="419.6" y="324">1</text>
<text x="439.4" y="324">1</text>
<text x="459.2" y="324">1</text>
</g>
<g font-size="2.3" fill="#800000">
<text x="102.4" y="187.3">ON</text>
<text x="103.7" y="198.2">1</text>
</g>
</svg>
